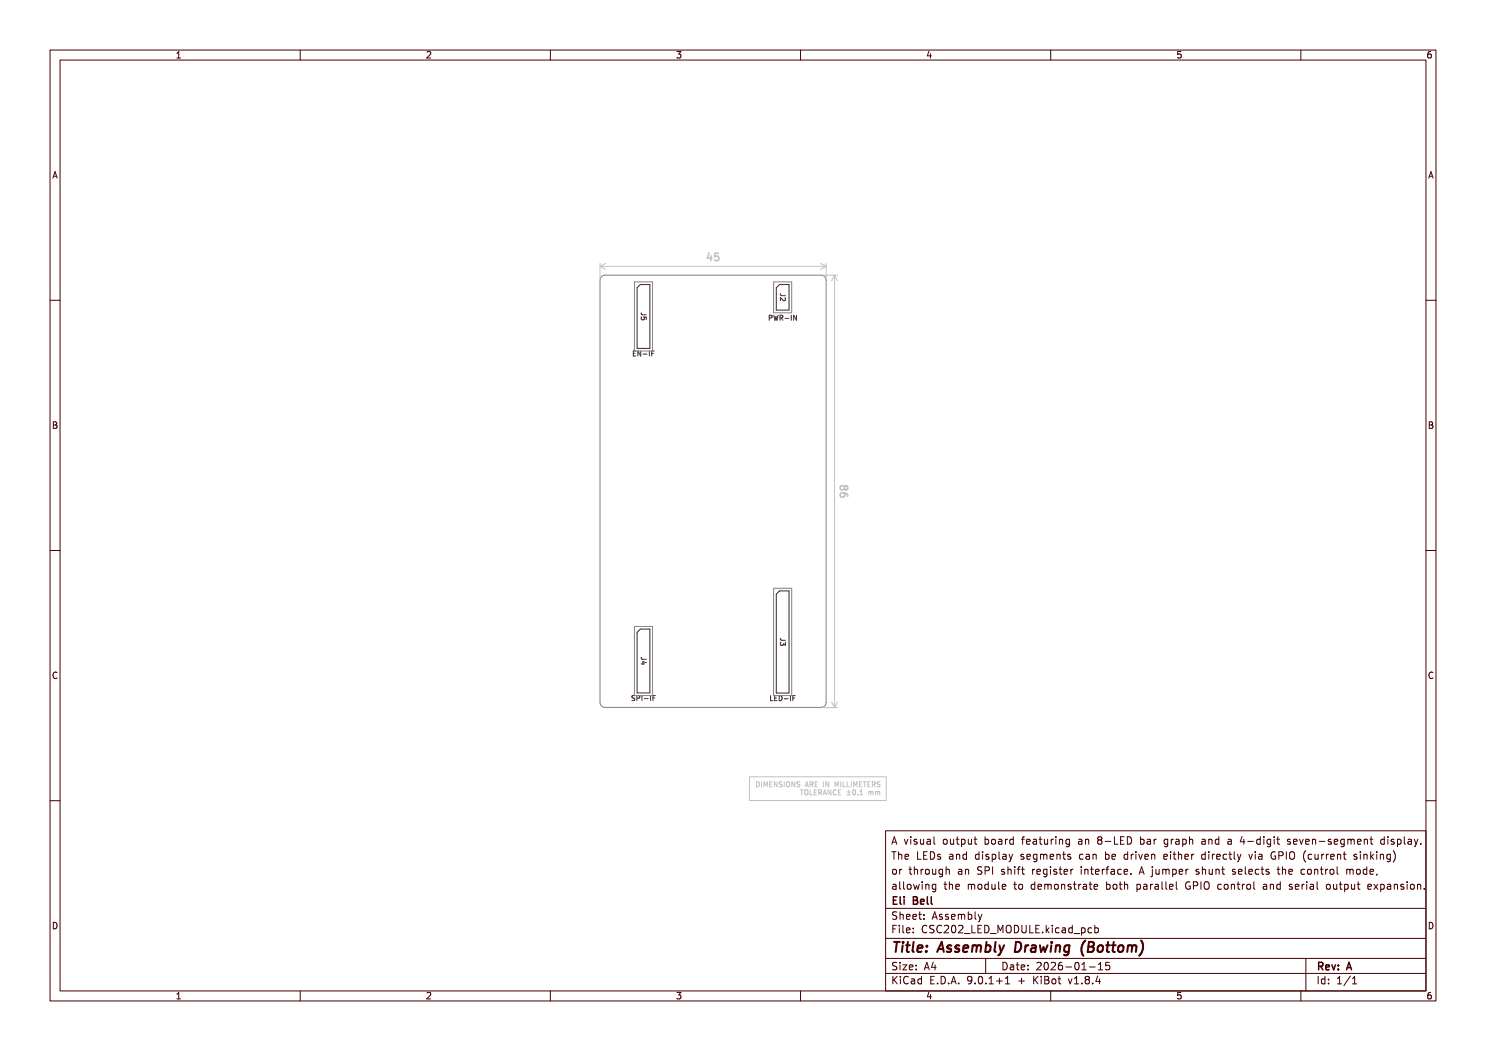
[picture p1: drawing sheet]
<svg xmlns="http://www.w3.org/2000/svg" width="297mm" height="210mm" viewBox="0 0 297 210" stroke-linecap="round" stroke-linejoin="round" font-family="sans-serif">
<path d="M120.2 55.3l.7-.3h43.2a1 1 0 0 1 1 1v84.3a1 1 0 0 1-1 1.1h-43.2a1 1 0 0 1-1-1.1v-84.3z" fill="none" stroke="#818181" stroke-width=".2"/>
<g fill="none" stroke="#2c2c2c" stroke-width=".2">
<path d="M128 56.9h1.9v12.7h-2.6v-12.1zM155.8 56.9h1.9v5.1h-2.5v-4.5zM156 58.7l.1 .3 .9 .1M156.9 59.5l.1 .4-.3 .2-.7-.6v.6M126.6 70.6h.3M127.1 70.1h-.5v1h.5M128.1 70.1v1l-.6-1v1M128.2 62.5l.1 .4h.9M128.2 63.3v.6l.5-.1v-.5l.5 .1v.5M128.5 70.8h.8M129.8 70.1v1M130.3 70.6h.3"/>
<path d="M130.7 70.1h-.4v1M153.7 63.5h.5l.1-.4-.6-.1v1M154.7 63l.2 1 .2-.7 .2 .7 .2-1M155.9 63.5h.5v-.4l-.5-.1v1M156.1 63.5l.4 .5M156.9 63.6h.8M158.1 63v1M159.2 63v1l-.6-1v1M155.8 118.1h1.9v20.4h-2.5v-19.8zM126.9 139l-.6 .1a.42 .42 0 0 0 .5 .5v.3h-.5M127.3 139.5h.5v-.4l-.5-.1v1M128 125.7h1.9v12.8h-2.6v-12.2z"/>
<path d="M128.2 131.4l.1 .3h.9M128.2 132.7h.6M128.3 139v1M128.8 139.6h.7M129.2 132.4l-.7-.2v.6M130 139v1M130.5 139.5h.3M131 139h-.5v1M154 139v1h.5M154.8 139.5h.4M155.3 139h-.5v1h.5M155.7 139a.51 .51 0 0 1 .6 .5 .51 .51 0 0 1-.6 .5z"/>
<path d="M156 127.6l.1 .3h.9M156.1 128.3l-.1 .5 .2 .1h.3l.1-.3 .4 .3v-.6M156.7 139.6h.8M158 139v1M158.5 139.5h.3M158.9 139h-.4v1"/>
</g>
<path d="M126.8 56.3h3.6v13.8h-3.6zM154.6 56.3h3.6v6.2h-3.6zM154.6 117.5h3.6v21.5h-3.6zM126.8 125.2h3.6v13.8h-3.6z" fill="none" stroke="#848484" stroke-width=".2"/>
<g fill="none" stroke="#c2c2c2" stroke-width=".2">
<path d="M119.9 52.6v2.9M119.9 53.2h45.2M119.9 53.2l1.2 .6M121.1 52.6l-1.2 .6M164 52.6l1.1 .6M164.6 55h2.8M165.1 52.6v2.9M165.1 53.2l-1.1 .6M166.8 55v86.4M166.8 55l-.6 1.1M166.8 55l.6 1.1M149.8 155.2h27.3v4.8h-27.3z"/>
<path d="M151.2 156.2a.51 .51 0 0 1 .6 .5 .51 .51 0 0 1-.6 .5zM152.2 156.2v1M152.7 157.2v-1l.3 .7 .4-.7v1M153.8 156.7h.4M154.3 156.2h-.5v1h.5M155.3 156.2v1l-.6-1v1M156.3 156.3h-.5a.42 .42 0 0 0 .5 .5l-.1 .4h-.5M156.8 156.2v1M157.2 156.4l.2-.2 .4 .2 .1 .5-.2 .3h-.3l-.2-.1zM158.9 156.2v1l-.6-1v1M159.9 156.3h-.6a.42 .42 0 0 0 .5 .5v.4h-.5M160 157.8h.5"/>
<path d="M160.2 157.8v1M160.9 158l.2-.2 .3 .2 .1 .5-.2 .3h-.2l-.2-.1zM160.9 157.2l.3-1 .4 1M161 156.9h.5M161.9 156.7h.5v-.4l-.5-.1v1M161.9 157.8v1h.5M162.2 156.7l.3 .5M162.7 158.3h.4M162.9 156.7h.4M163.2 157.8h-.5v1h.5M163.4 156.2h-.5v1h.5M163.6 158.4l.5-.1 .1-.4-.6-.1v1"/>
<path d="M163.9 158.4l.3 .4M164.5 158.8l.3-1 .4 1M164.6 156.2v1M164.6 158.5h.5M164.6 141.4h2.8M165.6 156.2v1l-.5-1v1M166.1 157.8v1l-.6-1v1M166.2 140.3l.6 1.1M166.9 157.2v-1l.3 .7 .4-.7v1M167.1 157.9a.45 .45 0 0 0-.6 .4 .45 .45 0 0 0 .6 .4M167.4 140.3l-.6 1.1M167.6 158.3h.3"/>
<path d="M168 157.8h-.4v1h.4M168 156.2v1M168.5 156.2v1h.5M169.2 158.8h.8M169.2 158.3h.8M169.3 156.2v1h.5M169.6 157.9v.7M170.1 156.2v1M170.5 157.9l.2-.1a.49 .49 0 0 1 .3 .5 .49 .49 0 0 1-.4 .5l-.2-.4zM170.6 157.2v-1l.4 .7 .3-.7v1M171.4 158.7v.1M171.8 156.7h.3"/>
<path d="M171.9 158.8h.5M171.9 158.1l.3-.3v1M172.2 156.2h-.4v1h.4M172.5 156.2h.6M172.8 156.2v1M173.4 156.7h.4M173.6 158.2v.6M173.6 158.3l.3-.1 .2 .1M173.9 156.2h-.5v1h.5M174.1 158.3l.1-.1h.2l.1 .6M174.1 158.3v.5M174.4 156.7h.4l.1-.4-.5-.1v1"/>
<path d="M174.6 156.7l.3 .5M175 158.3l.3-.1 .1 .1M175 158.2v.6M175.4 158.3l.1-.1h.3v.6M175.4 158.3v.5M175.9 156.3h-.5a.42 .42 0 0 0 .4 .5v.4h-.5"/>
</g>
<path d="M141.7 50.5l-.3 1.1h.9M142.1 51.1v1M143.6 50.6h-.7l-.1 .7 .2-.1h.5l.2 .2-.1 .6-.2 .1-.6-.1M168.6 98.5l.3 .3v.3l-.3 .2-.6-.1-.1-.4 .2-.3a1 1 0 0 1 1.3 .4v.3M168.8 97.3l.3-.3 .3 .3v.3l-.3 .3-.3-.3M168.8 97.3l-.3-.3h-.3l-.3 .3v.3l.3 .3h.3l.3-.3M168.8 97.3v.3" fill="none" stroke="#c2c2c2" stroke-width=".3"/>
<g fill="none" stroke="#480000" stroke-width=".2">
<path d="M10 10h277v190h-277zM12 12h273v186h-273zM35.3 11.6h.8M35.3 10.7l.4-.4v1.3M60 10v2M85.3 10.4l.5-.1 .3 .4-.8 .9h.8M110 10v2M135.3 10.3h.8l-.4 .5 .3 .1v.6l-.2 .1-.5-.1M160 10v2M185.7 10.2l-.4 1h.9M186 10.7v.9M210 10v2"/>
<path d="M236 10.3h-.6l-.1 .6 .2-.1 .5 .1 .1 .1-.1 .5-.2 .1-.5-.1M260 10v2M286 10.3l-.4 .1-.2 .2-.1 .7 .3 .3 .4-.1 .1-.5-.1-.1-.4-.1-.3 .2M10.6 35.6l.4-1.3 .4 1.3M10.7 35.2h.6M285.6 35.6l.4-1.3 .4 1.3M285.7 35.2h.6M10 60h2M285 60h2M10.7 84.3h.4l.2 .2-.2 .4 .2 .1 .1 .3-.2 .3h-.5zM10.7 84.9h.4M285.7 84.3h.4l.2 .2-.2 .4 .2 .1 .1 .3-.2 .3h-.5z"/>
<path d="M285.7 84.9h.4M10 110h2M285 110h2M11.4 134.4a.62 .62 0 0 0-.9 .5 .62 .62 0 0 0 .7 .7l.2-.1M286.4 134.4a.62 .62 0 0 0-.9 .5 .62 .62 0 0 0 .7 .7l.2-.1M10 160h2M285 160h2M177 166h108v32h-108zM178.2 170.2h.9M178.2 168.7l.5-1.5 .5 1.5M178.4 168.3h.7M178.5 176.8h.5l.1 .9"/>
<path d="M178.5 173.8l.4-.1 .3 .3v.4l-.3 .3-.4-.1-.1-.2zM178.7 170.2v1.5M179.1 177.1h-.5l-.2 .2 .2 .4 .5-.1M179.6 170.2v1.5M179.6 170.8l.2-.1 .4 .1v.9M179.8 176.2v1.3l.2 .2M179.8 173.7v1M180.2 173.7l-.4 .3M180.6 176.2v1.3l.2 .2M180.7 167.7l.4 1 .4-1M180.9 171.2l.7-.1-.1-.3-.4-.1-.2 .2 .1 .7h.5M181.5 176.8l.3-.1 .3 .3v.4l-.3 .3-.3-.1-.2-.2z"/>
<path d="M181.7 173.7h.5M181.9 173.2v1.3l.3 .2M182 167.2v.1M182 167.7v1M182.6 176.7l.3 1 .3-.7 .3 .7 .2-1M182.7 173.8l.3-.1 .3 .1 .1 .9M182.7 173.2v1.5M183.2 167.8l-.3-.1-.2 .2v.2l.5 .2v.3h-.5M183.4 170.2v1.5h.7M184 167.7v.9l.4 .1 .2-.1M184.1 173.7v1M184.3 176.2v.1"/>
<path d="M184.3 176.7v1M184.5 173.7l-.4 .3M184.6 170.9h.5M184.6 167.7v1M185 176.8l.2-.1 .4 .1 .1 .9M185 176.7v1M185.1 173.8l.4-.1 .2 .3v.4l-.2 .3-.4-.1-.1-.2zM185.3 167.8h.6l.1 .9M185.3 170.2h-.7v1.5h.7M186 170.2a.76 .76 0 0 1 .8 .7 .76 .76 0 0 1-.8 .8zM186 168.1h-.5l-.3 .2 .3 .4 .5-.1M186.4 173.7l.1 .9 .3 .1 .2-.1"/>
<path d="M186.7 167.2v1.3l.2 .2M187 176.7v1.2l-.3 .3-.3-.1M187 176.8l-.4-.1-.3 .3 .2 .6h.5M187 173.7v1M188 170.8l-.4-.1-.2 .2 .1 .2 .5 .2v.3h-.6M188.4 173.7v1.2l-.3 .3-.4-.1M188.4 173.8l-.4-.1-.3 .3 .1 .6h.6M188.6 167.8l.2-.1 .4 .1 .1 .6-.1 .2-.4 .1-.2-.1zM188.7 176.7h.5M188.9 176.2v1.3l.3 .2M189.1 173.8l.2-.1 .4 .1v.9M189.1 173.2v1.5"/>
<path d="M189.7 176.8l.3-.1 .3 .1 .1 .9M189.7 176.2v1.5M189.8 170.8h.6l.1 .9M190 167.7v.9l.4 .1 .2-.1M190.5 171.1h-.5l-.3 .2 .3 .4 .5-.1M190.6 167.7v1M191 177.2l.7-.1v-.3l-.5-.1-.2 .2 .1 .7h.6M191.1 167.7h.6M191.2 170.8l.2-.1 .3 .1 .1 .9M191.2 170.7v1M191.3 167.2v1.3l.4 .2M191.6 173.8h.6v.9"/>
<path d="M192.2 167.7v1.5M192.2 167.8l.4-.1 .3 .3-.2 .6h-.5M192.2 174.1h-.5l-.2 .2 .2 .4 .5-.1M193 173.8l.2-.1 .3 .1 .1 .9M193 173.7v1M193.2 170.8l-.5-.1-.2 .3 .1 .6h.6M193.2 170.2v1.5M193.5 167.7l.1 .9 .4 .1 .2-.1M193.5 176.7v1M193.5 176.8l.5-.1 .2 .2M194.2 176.9l.2-.2 .3 .1 .1 .9M194.2 167.7v1"/>
<path d="M194.2 176.9v.8M194.7 167.7h.5M194.9 167.2v1.3l.3 .2M195.6 176.8l.4-.1 .2 .3v.4l-.2 .3-.4-.1-.1-.2zM195.7 170.8l-.5-.1-.2 .3 .1 .6h.6M195.7 170.2v1.5M196.2 173.3l-.5-.1-.2 .1v.5l.6 .3 .1 .3-.2 .3-.6-.1M196.4 170.2v.1M196.4 170.7v1M196.9 174l.7-.1 .1-.2v-.4l-.2-.1h-.6v1.5M196.9 167.2v1.5M196.9 167.8l.4-.1 .3 .3-.1 .6h-.6"/>
<path d="M197.5 176.8l-.4-.1-.3 .3 .2 .6h.5M197.5 176.2v1.5M197.6 170.8l-.4-.1-.2 .2 .1 .2 .5 .2v.3h-.6M198.2 167.8l.3-.1 .4 .1 .1 .6-.2 .2-.3 .1-.3-.1zM198.2 176.7l.1 .9 .4 .1 .2-.1M198.3 170.8l.4-.1 .3 .3-.1 .6h-.6M198.3 170.7v1.5M198.4 173.2v1.5M198.9 176.7v1M199.6 176.2v1.3l.2 .2M199.6 167.8h.6v.9M199.7 170.2v1.3l.2 .2"/>
<path d="M200.2 168.1h-.5l-.2 .2 .2 .4 .5-.1M200.3 177.2l.7-.1v-.3l-.5-.1-.2 .2 .1 .7h.6M200.5 170.8h.5l.1 .9M200.7 173.8l-.3-.1-.2 .2v.2l.5 .2v.3h-.5M201 167.7v1M201.1 171.1h-.5l-.2 .2 .2 .4 .5-.1M201.4 167.7l-.4 .3M201.5 173.8l.2-.1 .3 .1 .1 .9M201.5 173.2v1.5M201.7 170.7l.3 1M202 171.7l-.3 .5M202.4 170.7l-.4 1"/>
<path d="M202.5 167.8l-.4-.1-.3 .3 .2 .6h.5M202.5 167.2v1.5M202.6 176.7h.6M202.8 173.2v.1M202.8 176.2v1.3l.4 .2M202.8 173.7v1M203.3 173.7h.6M203.7 176.8l.4-.1 .3 .3v.4l-.3 .3-.4-.1-.1-.2zM203.9 173.2l-.4 .2v1.3M204.2 173.7h.5M204.2 167.7h.5M204.4 173.2v1.3l.3 .2"/>
<path d="M204.6 170.8l-.4-.1-.2 .2 .1 .2 .5 .2v.3h-.6M204.7 167.2l-.3 .2v1.3M205.2 168.2l.7-.1-.1-.3-.4-.1-.2 .2v.7h.6M205.2 171.2l.8-.1-.1-.3-.4-.1-.3 .2 .1 .7h.6M206.4 173.7v1M206.5 167.8h.6l.1 .9M206.8 176.8l-.4-.1-.3 .3 .1 .6h.6M206.8 173.7l-.4 .3M206.8 176.2v1.5M207.2 168.1h-.5l-.2 .2 .2 .4 .5-.1M207.2 170.7v1.2l-.2 .3-.4-.1M207.2 174.2l.8-.1-.1-.3-.4-.1-.3 .2 .1 .7h.6"/>
<path d="M207.2 170.8l-.4-.1-.3 .3 .2 .6h.5M207.5 177.2l.7-.1-.1-.3-.4-.1-.2 .2v.7h.6M207.7 167.7h.5M207.9 167.2v1.3l.3 .2M208 170.7v1M208 170.8l.4-.1 .2 .2M208.6 170.9l.2-.2 .4 .1v.9M208.6 170.9v.8M208.7 167.7l.1 .9 .4 .1 .2-.1M208.8 176.7v1M208.8 176.8l.4-.1 .3 .2M209.2 173.8l-.4-.1-.3 .3 .2 .6h.5"/>
<path d="M209.2 173.7v1.2l-.2 .3-.4-.1M209.4 167.7v1M209.5 176.9l.2-.2 .3 .1 .1 .9M209.5 176.9v.8M209.9 171.2l.7-.1-.1-.3-.4-.1-.2 .2 .1 .7h.5M210 173.2v.1M210 173.7v1M210.1 167.7v1M210.5 167.7l-.4 .3M210.9 176.8l.3-.1 .3 .3v.4l-.3 .3-.3-.1-.2-.2zM211 167.2v.1M211 167.7v1"/>
<path d="M211.2 173.8l-.4-.1-.2 .2 .1 .2 .5 .2v.3h-.6M211.2 170.7v1M211.2 170.8l.3-.1 .3 .1 .1 .9M211.7 173.7h.5M211.7 167.8l.3-.1 .3 .1 .1 .9M211.7 167.7v1M211.9 173.2v1.3l.3 .2M212.2 176.8l.2-.1 .3 .1 .1 .9M212.2 176.7v1M212.4 170.7h.6M212.6 170.2v1.3l.4 .2M212.7 174.2l.7-.1-.1-.3-.4-.1-.2 .2v.7h.6"/>
<path d="M213.7 167.8l-.4-.1-.3 .3 .2 .6h.5M213.7 167.7v1.2l-.2 .3-.4-.1M214 170.8l-.4-.1-.2 .2 .1 .2 .5 .2v.3h-.6M214 176.8l-.3-.1-.2 .2v.2l.5 .2v.3h-.5M214 173.7v1M214.5 173.7l-.5 .3M214.5 176.7h.6M214.7 176.2v1.3l.4 .2M215.6 167.8h.6v.9M215.6 176.7v1M216 176.7l-.4 .3M216.1 173.2v.1"/>
<path d="M216.1 173.7v1M216.2 168.1h-.5l-.2 .2 .2 .4 .5-.1M216.5 170.8l-.5-.1-.3 .3 .2 .6h.6M216.5 176.8h.6l.1 .9M216.8 173.8l.2-.1 .4 .1 .1 .9M216.8 173.7v1M217 167.8l.2-.1 .3 .1 .1 .9M217 167.7v1M217.1 170.8h.6v.9M217.2 177.1h-.5l-.2 .2 .2 .4 .5-.1M217.7 176.7h.5M217.7 171.1h-.5l-.2 .2 .2 .4 .5-.1"/>
<path d="M217.9 176.2v1.3l.3 .2M218 173.7h.5M218.2 173.2v1.3l.3 .2M218.5 170.8l.2-.1 .3 .1 .1 .9M218.5 170.7v1M218.7 177.2l.7-.1-.1-.3-.4-.1-.2 .2v.7h.6M219 174.2l.7-.1-.1-.3-.4-.1-.2 .2v.7h.6M219.7 167.8l-.3-.2 .3-.4h.3l.2 .3-.2 .3M219.7 167.8l-.3 .3v.3l.3 .3h.3l.2-.3v-.3l-.2-.3M219.7 167.8h.3M220.3 173.7v1M220.7 173.7l-.4 .3"/>
<path d="M220.9 168.1h1.1M221 170.8l.4-.1 .3 .3-.2 .6h-.5M221 170.2v1.5M221 173.7h.6M221.2 176.8l.4-.1 .3 .3-.2 .6h-.5M221.2 176.2v1.5M221.6 173.2l-.4 .2v1.3M222.1 173.8h.6v.9M222.2 171.2l.8-.1-.1-.3-.4-.1-.3 .2 .1 .7h.6M222.6 176.8l.4-.1 .2 .3v.4l-.2 .3-.4-.1-.1-.2zM222.7 174.1h-.5l-.2 .2 .2 .4 .5-.1M222.7 167.2v1.5h.8"/>
<path d="M223.7 176.7h.5M223.9 176.2v1.3l.3 .2M224 167.9h.5M224.1 173.8l-.4-.1-.3 .3 .1 .6h.6M224.7 174.2l.7-.1-.1-.3-.4-.1-.2 .2v.7h.6M224.7 167.2h-.7v1.5h.7M224.7 176.8l.3-.1 .3 .1 .1 .9M224.7 176.2v1.5M225.3 167.2a.76 .76 0 0 1 .9 .7 .76 .76 0 0 1-.9 .8zM225.4 170.2v1.5M225.4 170.8l-.4-.1-.3 .3 .1 .6h.6M226 174.6v.1"/>
<path d="M226.1 170.7v1M226.5 170.7l-.4 .3M227 170.2v.1M227 170.7v1M227.2 176.8l.5-.1 .3 .3-.2 .6h-.6M227.2 176.7v1.5M227.6 170.7l.4 1 .3-1M227.7 174.7l.5-1.5 .5 1.5M227.8 174.3h.7M228 167.2v1.5M228 167.8l.4-.1 .3 .3-.2 .6h-.5M228.6 176.8h.6v.9"/>
<path d="M228.8 171.2l.7-.1v-.3l-.5-.1-.2 .2 .1 .7h.6M229.2 177.1h-.5l-.2 .2 .2 .4 .5-.1M229.3 167.8h.6l.1 .9M230 168.1h-.5l-.3 .2 .3 .4 .5-.1M230 176.7v1M230.2 170.8l.2-.1 .3 .1 .1 .9M230.2 170.7v1M230.3 173.7v1.3l-.3 .2M230.3 173.2v.1M230.4 176.7l-.4 .3M230.7 167.7v1M230.9 176.8h.6v.9"/>
<path d="M231 173.7l.1 .9 .4 .1 .2-.1M231.1 167.7l-.4 .3M231.5 177.1h-.5l-.2 .2 .2 .4 .5-.1M231.7 173.7v1M232.2 176.2v1.3l.3 .2M232.4 173.8l.4-.1 .2 .2M232.4 173.7v1M232.6 171.2l.7-.1-.1-.3-.4-.1-.2 .2 .1 .7h.5M233 176.2v1.3l.2 .2M233 173.9v.8M233 173.9l.2-.2 .4 .1 .1 .9M233.4 167.8l-.4-.1-.3 .3 .1 .6h.6"/>
<path d="M233.4 167.7v1.2l-.3 .3-.4-.1M233.7 177.2l.8-.1-.1-.3-.4-.1-.3 .2 .1 .7h.6M234 170.2v.1M234 170.7v1M234.1 167.7v1M234.4 173.8l.4-.1 .3 .3-.1 .6h-.6M234.4 173.7v1.5M234.5 170.7h.5M234.5 167.7l-.4 .3M234.7 170.2v1.3l.3 .2M235 167.8h.6l.1 .9M235.1 176.2v1.3l.2 .2"/>
<path d="M235.5 170.8l.2-.1 .4 .1 .1 .9M235.5 170.2v1.5M235.7 174.2l.7-.1-.1-.3-.4-.1-.2 .2v.7h.6M235.7 168.1h-.5l-.2 .2 .2 .4 .5-.1M236.4 167.7v1.5M236.4 167.8l.4-.1 .3 .3-.1 .6h-.6M236.8 171.2l.7-.1v-.3l-.5-.1-.2 .2 .1 .7h.6M237 173.7v1M237.5 173.7l-.5 .3M237.7 167.8l.3-.1 .3 .1 .1 .9M237.7 167.2v1.5M237.8 176.3a.7 .7 0 0 0-.9 .6 .7 .7 0 0 0 .9 .7l.1-.5h-.3"/>
<path d="M238.2 170.7v1M238.5 177l.7-.1 .2-.2-.1-.4-.2-.1h-.6v1.5M238.6 170.7l-.4 .3M239.6 173.8l-.4-.1-.2 .2 .1 .2 .5 .2v.3h-.6M240 176.2v1.5M240.2 167.8h.6l.1 .9M240.3 173.8l.2-.1 .4 .1 .1 .9M240.3 173.2v1.5M240.9 176.3a.5 .5 0 0 1 .5-.1 .5 .5 0 0 1 .3 .5v.5a.5 .5 0 0 1-.5 .5 .5 .5 0 0 1-.5-.5v-.5zM240.9 170.8l-.4-.1-.3 .3 .1 .6h.6M240.9 170.2v1.5M240.9 168.1h-.5l-.2 .2 .2 .4 .5-.1"/>
<path d="M241.6 167.7v1M241.6 170.2v.1M241.6 170.7v1M241.6 167.8l.2-.1 .4 .1v.9M241.7 173.7v.9l.4 .1 .2-.1M242.3 170.7v1M242.3 173.7v1M242.7 170.7l-.4 .3M243 173.8l.2-.1 .4 .1 .1 .9M243 173.7v1M243.2 171.2l.7-.1-.1-.3-.4-.1-.2 .2v.7h.6M243.6 167.8l-.4-.1-.3 .3 .1 .6h.6"/>
<path d="M243.6 167.2v1.5M244.1 176.8l-.4-.1-.3 .3 .1 .6h.6M244.2 173.7h.5M244.4 173.2v1.3l.3 .2M244.8 176.8l.4-.1 .3 .3v.4l-.3 .3-.4-.1-.1-.2zM245.2 170.8l-.5-.1-.2 .3 .1 .6h.6M245.5 167.8h.5l.1 .9M245.6 170.7h.6M245.8 170.2v1.3l.4 .2M246.1 168.1h-.5l-.2 .2 .2 .4 .5-.1M246.1 176.8l.2-.1 .4 .1v.9M246.1 176.7v1"/>
<path d="M246.7 170.2v1.3l.2 .2M246.9 173.8l-.4-.1-.2 .2 .1 .2 .5 .2v.3h-.6M247.2 176.7h.6M247.3 170.7l.4 1M247.5 176.2v1.3l.3 .2M247.5 174.2l.7-.1v-.3l-.5-.1-.2 .2 .1 .7h.6M247.7 171.7l-.4 .5M248 170.7l-.3 1M248.2 167.1l-.3 1.1h.9M248.3 176.7v1M248.6 167.7v1M248.7 176.7l-.4 .3"/>
<path d="M248.9 173.2v1.3l.2 .2M249.3 176.8l.4-.1 .3 .3v.4l-.3 .3-.4-.1-.1-.2zM249.4 168.1h1.1M249.6 174.2l.7-.1-.1-.3-.4-.1-.2 .2 .1 .7h.5M249.6 170.7l.4 1 .3-1M250.6 176.2v1.3l.2 .2M250.9 170.2v.1M250.9 170.7v1M251.6 173.8l-.4-.1-.3 .3 .1 .6h.6M251.6 170.8h.6v.9M251.9 167.8l-.4-.1-.3 .3 .1 .6h.6M251.9 167.2v1.5"/>
<path d="M252 173.7h.6M252.2 173.2v1.3l.4 .2M252.2 171.1h-.5l-.2 .2 .2 .4 .5-.1M252.5 176.8h.6l.1 .9M252.6 167.2v.1M252.6 167.7v1M253.2 177.1h-.5l-.2 .2 .2 .4 .5-.1M253.6 173.8l-.4-.1-.2 .2 .1 .2 .5 .2v.3h-.6M253.9 176.8l.2-.1 .4 .1v.9M253.9 176.7v1M254 167.7v1.2l-.3 .3-.4-.1M254 167.8l-.5-.1-.3 .3 .2 .6h.6"/>
<path d="M254.7 167.2v.1M254.7 167.7v1M254.9 170.3a.7 .7 0 0 0-.9 .6 .7 .7 0 0 0 .9 .7l.1-.5h-.3M255.2 167.7h.5M255.2 173.7h.6M255.4 167.2v1.3l.3 .2M255.5 173.2v1.3l.3 .2M255.6 171l.7-.1 .2-.2-.1-.4-.2-.1h-.6v1.5M255.9 176.8l-.4-.1-.3 .3 .1 .6h.6M255.9 176.2v1.5M256.3 173.8l.2-.1 .4 .1 .1 .9M256.3 173.2v1.5"/>
<path d="M257.1 170.2v1.5M257.6 174.2l.7-.1-.1-.3-.4-.1-.2 .2 .1 .7h.5M257.9 167.8l-.4-.1-.2 .2 .1 .2 .5 .2v.3h-.6M258 170.3a.5 .5 0 0 1 .5-.1 .5 .5 0 0 1 .2 .5v.5a.5 .5 0 0 1-.5 .5 .5 .5 0 0 1-.5-.5v-.5zM258.2 176.8l-.3-.1-.2 .2v.2l.5 .2v.3h-.5M258.5 168.2l.7-.1v-.3l-.5-.1-.2 .2 .1 .7h.6M258.9 177.2l.7-.1-.1-.3-.4-.1-.2 .2 .1 .7h.5M259.7 167.7l.4 1 .4-1M260.2 176.7v1M260.7 176.7l-.5 .3M260.7 173.8l-.4-.1-.3 .3 .2 .6h.5M261 168.2l.7-.1-.1-.3-.4-.1-.2 .2v.7h.6"/>
<path d="M261 170a1.72 1.72 0 0 0 0 2.3M261.2 176.2v.1M261.2 176.7v1M261.5 173.8l.3-.1 .3 .3v.4l-.3 .3-.3-.1-.2-.2zM261.9 176.8h.6v.9M262.2 170.8l-.5-.1-.2 .3 .1 .6h.6M262.3 167.8l.2-.1 .4 .1 .1 .9M262.3 167.7v1M262.5 177.1h-.5l-.2 .2 .2 .4 .5-.1M262.7 173.8l.3-.1 .3 .1 .1 .9M262.7 173.7v1M262.8 170.7l.1 .9 .3 .1 .3-.1"/>
<path d="M263.2 176.2v1.3l.3 .2M263.5 170.7v1M263.7 168.1h1.1M263.9 173.7h.6M264.1 173.2v1.3l.4 .2M264.2 170.7v1M264.6 170.7l-.4 .3M265 173.7v1M265.1 170.7v1M265.2 176.8l.4-.1 .3 .3v.4l-.3 .3-.4-.1-.1-.2zM265.4 173.7l-.4 .3M265.5 170.7l-.4 .3"/>
<path d="M266 173.8l.3-.1 .3 .3v.4l-.3 .3-.3-.1-.2-.2zM266 171.2l.7-.1-.1-.3-.4-.1-.2 .2v.7h.6M266 167.8l-.3-.1-.2 .2v.2l.5 .2v.3h-.5M266.5 176.7l.1 .9 .4 .1 .2-.1M266.7 168.2l.7-.1-.1-.3-.4-.1-.2 .2v.7h.6M267.2 176.7v1M267.2 173.2v1.3l.3 .2M267.3 170.8l.2-.1 .4 .1 .1 .9M267.3 170.7v1M267.7 176.7h.5M267.9 176.2v1.3l.3 .2M268.5 170.7h.5"/>
<path d="M268.7 170.2v1.3l.3 .2M268.7 167.8l-.5-.1-.2 .3 .1 .6h.6M268.7 167.7v1.2l-.3 .3-.4-.1M268.7 176.8l.5-.1 .3 .3-.2 .6h-.6M268.7 176.7v1.5M269.2 173.8l.4-.1 .2 .2M269.2 173.7v1M269.4 167.8l.4-.1 .2 .2M269.4 167.7v1M269.8 173.9l.2-.2 .4 .1 .1 .9M269.8 173.9v.8M270 167.9l.2-.2 .4 .1 .1 .9"/>
<path d="M270 167.9v.8M270.1 176.7l.1 .9 .3 .1 .2-.1M270.7 176.7v1M271.2 170.8l-.4-.1-.2 .2 .1 .2 .5 .2v.3h-.6M271.2 176.7h.6M271.2 173.8l.4-.1 .3 .3v.4l-.3 .3-.4-.1-.1-.2zM271.3 168.2l.7-.1v-.3l-.5-.1-.2 .2 .1 .7h.6M271.5 176.2v1.3l.3 .2M271.9 170.2v.1M271.9 170.7v1M272.6 170.8l.2-.1 .4 .1v.9M272.6 170.7v1"/>
<path d="M272.7 167.8l.2-.1 .3 .1 .1 .9M272.7 167.7v1M273.2 173.8l-.5-.1-.2 .3 .1 .6h.6M273.2 173.2v1.5M273.4 177.2l.7-.1-.1-.3-.4-.1-.2 .2 .1 .7h.5M273.8 174.2l.7-.1v-.3l-.5-.1-.2 .2 .1 .7h.6M273.8 167.7h.6M274 170.2v1.5M274 167.2v1.3l.4 .2M274.1 171.1l.4 .6M274.5 170.7l-.5 .6M274.6 176.7l.8 1"/>
<path d="M275.2 170.2v.1M275.2 170.7v1M275.2 174.6l-.1 .3M275.4 176.7l-.8 1M275.9 170.8l.2-.1 .4 .1v.9M275.9 170.7v1M276 176.8l.4-.1 .3 .3-.2 .6h-.5M276 176.7v1.5M276.7 167.8l-.5-.1-.2 .3 .1 .6h.6M276.7 167.2v1.5M277.3 176.8h.6l.1 .9M277.4 167.2v.1"/>
<path d="M277.4 167.7v1M277.9 170.8l-.4-.1-.3 .3 .1 .6h.6M277.9 170.7v1.2l-.3 .3-.4-.1M278 177.1h-.5l-.3 .2 .3 .4 .5-.1M278.5 170a1.72 1.72 0 0 1 0 2.3M278.6 167.8l-.4-.1-.2 .2 .1 .2 .5 .2v.3h-.6M278.7 176.8l.2-.1 .3 .1 .1 .9M278.7 176.7v1M279.3 167.7v1.5M279.3 167.8l.4-.1 .3 .3-.1 .6h-.6M280.5 176.8l-.3-.1-.2 .2v.2l.5 .2v.3h-.5M280.7 167.2v1.3l.2 .2"/>
<path d="M281.2 176.2v.1M281.2 176.7v1M281.5 167.8h.5l.1 .9M282 176.8l.4-.1 .3 .3v.4l-.3 .3-.4-.1-.1-.2zM282.1 168.1h-.5l-.2 .2 .2 .4 .5-.1M282.7 167.7l.3 1M283 168.7l-.3 .5M283.3 176.8l.2-.1 .4 .1 .1 .9M283.3 176.7v1M283.4 167.7l-.4 1M284 168.6v.1M284.7 177.6v.1"/>
<path d="M10.7 184.3a.66 .66 0 0 1 .7 .6 .66 .66 0 0 1-.7 .7zM35.3 198.7l.4-.4v1.3M35.3 199.6h.8M60 198v2M85.3 198.4l.5-.1 .3 .4-.8 .9h.8M110 198v2M135.3 198.3h.8l-.4 .5 .3 .1v.6l-.2 .1-.5-.1M160 198v2M177 194.5h108M177 191.5h108M177 187.5h108M177 181.5h108"/>
<path d="M178.5 195.1v1.5M178.5 185.6h.5M178.7 195.7l.6 .9M179.2 184.9h-.7v1.5M179.2 192.4l-.5-.1-.2 .1v.5l.6 .3 .1 .3-.2 .3-.6-.1M179.2 182.3l-.5-.1-.2 .1v.5l.6 .3 .1 .3-.2 .3-.6-.1M179.3 195.1l-.8 .9M179.7 184.9v.1M179.7 185.4v1M179.9 182.2v1.5M179.9 192.3v.1M179.9 192.8v1"/>
<path d="M179.9 182.8l.2-.1 .4 .1v.9M180 195.1v.1M180 195.6v1M180.5 192.8h.7l-.7 1h.7M180.5 184.9v1.3l.2 .2M181.2 185.9l.7-.2-.1-.2-.4-.1-.2 .2v.7h.6M181.2 183.2l.7-.1-.1-.3-.4-.1-.2 .2v.7h.6M181.5 195.2a.71 .71 0 0 0-1 .5 .71 .71 0 0 0 .7 .9l.3-.1M181.7 193.3l.8-.1-.1-.3-.4-.1-.3 .2 .1 .7h.6M182.2 195.7h.5l.1 .9M182.5 183.2l.7-.1-.1-.3-.4-.1-.2 .2v.7h.6M182.5 186.3v.1"/>
<path d="M182.5 185.5v.1M182.8 196h-.5l-.2 .2 .2 .4 .5-.1M183.1 193.7v.1M183.1 192.9v.1M183.6 182.7h.6M183.8 182.2v1.3l.4 .2M184.2 195.7l-.5-.1-.2 .3 .1 .6h.6M184.2 195.1v1.5M184.7 183.6v.1M184.7 182.8v.1M184.7 193.8l.5-1.5 .5 1.5M184.9 193.4h.7"/>
<path d="M185.2 185a.71 .71 0 0 0-.9 .5 .71 .71 0 0 0 .7 .9l.2-.1M185.7 198.2l-.4 1h.9M186 198.7v.9M186 195.8h.5M186.3 183.7l.5-1.5 .5 1.5M186.5 183.3h.7M186.5 192.2l-.3 1.1h.9M186.7 185l-.6-.1-.3 .3 .2 .3 .6 .3v.5l-.2 .1-.6-.1M186.7 195.1h-.7v1.5h.7M186.9 192.8v1M187.4 196.5v.1M188.1 195.1a.76 .76 0 0 1 .9 .7 .76 .76 0 0 1-.9 .8z"/>
<path d="M188.2 185a.71 .71 0 0 0-1 .5 .71 .71 0 0 0 .7 .9l.3-.1M188.3 182.8l-.3-.1-.3 .2 .1 .2 .5 .2v.3h-.6M188.7 185l.6-.1 .3 .4-.9 1.1h.9M189.5 182.8l-.3-.1-.2 .2v.2l.5 .2v.3h-.5M189.6 196.5v.1M190.1 196.6l.5-1.5 .5 1.5M190.2 183.2l.7-.1-.1-.3-.4-.1-.2 .2v.7h.6M190.2 196.2h.8M190.3 185l.2-.1a.8 .8 0 0 1 .5 .7 .8 .8 0 0 1-.5 .8l-.2-.1-.1-.5zM191.5 182.8l.5-.1 .2 .2M191.5 182.7v1M191.6 196.5v.1"/>
<path d="M191.6 185l.6-.1 .3 .4-1 1.1h1M192.2 182.9l.2-.2 .3 .1 .1 .9M192.2 182.9v.8M192.7 186.5h1.2M193.5 182.8l.5-.1 .2 .3-.1 .6h-.6M193.5 182.2v1.5M194.2 195.7l-.2 .3h-.3l-.3-.3 .1-.5 .5-.1 .2 .1a.99 .99 0 0 1-.4 1.4h-.3M194.2 184.9v1.5h.8M194.9 196.5v.1M194.9 182.2v1.3l.2 .2M195.5 185.6h.5M195.5 182.7l.4 1"/>
<path d="M195.7 195.2l.2-.1a.8 .8 0 0 1 .5 .7 .8 .8 0 0 1-.5 .8l-.2-.1-.2-.5zM195.9 183.7l-.4 .5M196.2 184.9h-.7v1.5h.7M196.2 182.7l-.3 1M196.8 184.9a.76 .76 0 0 1 .9 .7 .76 .76 0 0 1-.9 .8zM197 191.5v3M197 196.5v.1M197.7 196.6h.8M197.7 195.5l.4-.4v1.5M198 186.5h1.1M199.2 196h1.1M199.5 186.4v-1.5l.5 1.1 .5-1.1v1.5"/>
<path d="M199.7 195.4v1.2M200.5 192.3a.76 .76 0 0 1 .8 .7 .76 .76 0 0 1-.8 .8zM201 196.6h.8M201 195.5l.4-.4v1.5M201.3 185a.5 .5 0 0 1 .5-.1 .5 .5 0 0 1 .3 .5v.5a.5 .5 0 0 1-.5 .5 .5 .5 0 0 1-.5-.5v-.5zM202 192.9h.5l.1 .9M202.6 193.2h-.5l-.2 .2 .2 .4 .5-.1M202.7 184.9a.76 .76 0 0 1 .9 .7 .76 .76 0 0 1-.9 .8zM203.1 192.8h.6M203.3 192.3v1.3l.4 .2M203.6 196h1.1M204.1 193.3l.7-.1-.1-.3-.4-.1-.2 .2 .1 .7h.5"/>
<path d="M204.2 195.4v1.2M204.2 184.9v1.2l.3 .3h.3l.3-.3v-1.2M205.5 193.7v.1M205.5 192.9v.1M205.8 184.9v1.5h.7M206.6 195.1v1.5M206.8 195.7l.7 .9M207 185.6h.5M207.2 192.4l.6-.1 .3 .4-.9 1.1h.9M207.5 195.1l-.9 .9M207.7 184.9h-.7v1.5h.7M208.1 195.1v.1"/>
<path d="M208.1 195.6v1M208.4 186.3v.1M208.8 195.1l.7 .1 .1 .3-.3 .3a.4 .4 0 0 1 .4 .4 .4 .4 0 0 1-.3 .4h-.6zM208.8 195.8h.5M208.9 192.4l.1-.1a.8 .8 0 0 1 .5 .7 .8 .8 0 0 1-.5 .8 1 1 0 0 1-.1-1.4zM209.1 184.9v1.5M209.2 185.8l.5 .6M209.7 185.4l-.6 .6M210 198v2M210.1 192.4l.6-.1 .3 .4-1 1.1h1M210.3 184.9v.1M210.3 185.4v1"/>
<path d="M210.4 195.7l.3-.1 .3 .3v.4l-.3 .3-.3-.1-.2-.2zM211.5 195.6h.5M211.7 185.5l-.5-.1-.2 .3 .1 .6h.6M211.7 195.1v1.3l.3 .2M212.2 192.3l-.4 .1a1.01 1.01 0 0 0 0 1.4l.5-.1 .1-.5-.3-.3h-.3l-.3 .3M212.3 185.5h.6l.1 .9M213 185.7l-.5 .1-.3 .2 .3 .4 .5-.1M213 193.2h1.2M213.5 195.6l.4 1 .3-1M214.3 185.5l-.4-.1-.3 .3 .1 .6h.6M214.3 184.9v1.5M214.7 186.5h1.1"/>
<path d="M214.7 196.6h.9M214.7 195.5l.5-.4v1.5M215 192.4l.2-.1a.8 .8 0 0 1 .5 .7 .8 .8 0 0 1-.5 .8l-.2-.1-.2-.5zM216.2 185.5l.4-.1 .3 .3-.2 .6h-.5M216.2 185.4v1.5M216.2 193.8h.9M216.2 192.7l.5-.4v1.5M216.2 196.5v.1M217.2 195.7l-.3 .3v.3l.3 .3h.3l.2-.3v-.3l-.2-.3M217.2 195.7l-.3-.3 .3-.3h.3l.2 .3-.2 .3M217.2 195.7h.3M217.7 193.2h1.2"/>
<path d="M218.2 185.5l-.5-.1-.2 .3 .1 .6h.6M218.4 196.5v.1M218.8 185.5l.4-.1 .3 .3-.1 .6h-.6M218.8 184.9v1.5M219.4 195l-.4 1.1h1M219.5 193.8h.9M219.5 192.7l.5-.4v1.5M219.7 195.6v1M221.7 192.3h-.7v.7l.2-.1h.5l.1 .3-.1 .5-.2 .1-.5-.1M236 198.3h-.6l-.1 .6 .2-.1 .5 .1 .1 .1-.1 .5-.2 .1-.5-.1M260 198v2M261 191.5v6.5"/>
<path d="M263.5 195.1v1.5M264.8 195.7l-.4-.1-.3 .3 .1 .6h.6M264.8 195.1v1.5M265.5 196.5v.1M265.5 195.7v.1M267.3 196.6h.9M267.3 195.5l.4-.4v1.5M269.9 195l-1.3 2M270.3 196.6h.9M270.3 195.5l.4-.4v1.5M285.7 184.3a.66 .66 0 0 1 .7 .6 .66 .66 0 0 1-.7 .7zM286 198.3l-.4 .1-.2 .2-.1 .8 .3 .2 .4-.1 .1-.5-.1-.1-.4-.1-.3 .2"/>
</g>
<g fill="none" stroke="#480000" stroke-width=".3">
<path d="M178.6 179.9h.5M179.3 179.2h-.7v1.5h.7M179.9 179.2v1.3l.2 .2M180.7 179.2v.1M180.7 179.7v1M182.6 179.9h.5M182.6 179.2l.7 .1v.3l-.2 .3a.4 .4 0 0 1 .3 .4 .4 .4 0 0 1-.3 .4h-.5zM185.3 179.2v1.3l.3 .2M186.1 179.2v1.3l.2 .2M184 180.2l.7-.2-.1-.2-.4-.1-.2 .2 .1 .7h.5M263.6 193.1l.7-.1 .1-.2-.1-.4-.2-.1h-.5v1.5M263.9 193.1l.5 .7"/>
<path d="M265 193.3l.7-.2-.1-.2-.4-.1-.2 .2 .1 .7h.5M266.2 192.8l.4 1 .3-1M267.5 193.6v.2M267.5 192.9v.1M269.1 193.8l.5-1.5 .5 1.5M269.3 193.4h.7"/>
</g>
<g fill="none" stroke="#480000" stroke-width=".4">
<path d="M178.7 188.2h1.1M179.3 188.2l-.3 2M180.4 188.9l-.1 1.3M180.5 188.2v.2M181.1 188.9h.7M181.5 188.2l-.3 1.7 .1 .2 .4 .1M182.6 188.2l-.2 1.7 .2 .3M183.4 189.5l1-.1-.1-.4h-.7l-.3 .9 .3 .3 .6-.1M185.1 190v.2M185.3 189l-.1 .2M187.3 190.2l.9-2 .4 2M187.6 189.6h.9"/>
<path d="M190.1 189a.49 .49 0 0 0-.8 .3l.1 .1 .6 .2 .1 .3-.3 .3-.6-.1M191.7 189a.49 .49 0 0 0-.8 .3l.1 .1 .7 .2v.3l-.3 .3-.6-.1M192.5 189.5l1-.1v-.4h-.8l-.2 .9 .2 .3 .6-.1M194.4 189.1a.49 .49 0 0 1 .8 .1M194.4 188.9l-.1 1.3M195.2 189.2a.5 .5 0 0 1 .8-.2v1.2M195.2 189.2l-.1 1M197.1 189h.7l.2 .3-.1 .5a.66 .66 0 0 1-1 .3M197.2 188.2l-.3 2M199 188.2l-.2 1.7 .2 .3M199.8 188.9l.3 1.3M200.1 190.2l-.3 .5-.3 .2"/>
<path d="M200.7 188.9l-.6 1.3M203.1 188.2a.96 .96 0 0 1 1 .6 .96 .96 0 0 1-.3 1.1l-.5 .3h-.5zM205 188.9l-.2 1.3M205.6 188.9l-.4 .1-.3 .3M206.2 189h.8l-.1 1.2M207 189.4h-.7a.4 .4 0 0 0-.3 .4 .4 .4 0 0 0 .3 .4l.6-.1M207.8 188.9l.3 1.3 .5-.9 .2 .9 .6-1.3M210.1 188.9l-.1 1.3M210.2 188.2v.2M211.1 189.1a.49 .49 0 0 1 .8 .1l-.1 1M211.1 188.9l-.2 1.3M213.7 189a.66 .66 0 0 0-.9 .3l-.1 .5 .1 .3h.8"/>
<path d="M213.8 188.9l-.4 1.8a.57 .57 0 0 1-.7 .1M216.9 187.9a2.36 2.36 0 0 0-.4 3.1M217.5 189.2h.7M217.6 188.2l.9 .1a.51 .51 0 0 1 .1 .5 .51 .51 0 0 1-.4 .4l.3 .1a.58 .58 0 0 1-.3 .9h-.8zM219.5 189.1a.52 .52 0 0 1 .6-.2 .52 .52 0 0 1 .4 .4l-.1 .5a.55 .55 0 0 1-.5 .4 .55 .55 0 0 1-.6-.4zM221.1 188.9h.7M221.5 188.2l-.3 1.7 .1 .2 .4 .1M222.2 188.9h.8M222.6 188.2l-.2 1.7 .1 .2 .3 .1M223.6 189.1a.52 .52 0 0 1 .6-.2 .52 .52 0 0 1 .4 .4l-.1 .5a.55 .55 0 0 1-.5 .4 .55 .55 0 0 1-.6-.4zM225.4 189.1a.49 .49 0 0 1 .9 .1M225.5 188.9l-.2 1.3"/>
<path d="M226.3 189.2a.5 .5 0 0 1 .8-.2l-.1 1.2M226.3 189.2l-.1 1M228.1 187.9a2.32 2.32 0 0 1-.4 3.1"/>
</g>
<text font-size="2.7" fill="#fff" x="178" y="190.3">Title: Assembly Drawing (Bottom)</text>
<g font-size="2" fill="#fff">
<text x="141.3" y="52.2">45</text>
<text x="167.9" y="97" transform="rotate(90 167.9 97)">86</text>
<text x="178" y="168.8">A visual output board featuring an 8-LED bar graph and a 4-digit seven-segment display.</text>
<text x="178" y="171.8">The LEDs and display segments can be driven either directly via GPIO (current sinking)</text>
<text x="178" y="174.8">or through an SPI shift register interface. A jumper shunt selects the control mode,</text>
<text x="178" y="177.8">allowing the module to demonstrate both parallel GPIO control and serial output expansion.</text>
<text x="178" y="180.8">Eli Bell</text>
<text x="178" y="183.8">Sheet: Assembly</text>
<text x="178" y="186.5">File: CSC202_LED_MODULE.kicad_pcb</text>
<text x="178" y="193.9">Size: A4</text>
<text x="178" y="196.7">KiCad E.D.A. 9.0.1+1 + KiBot v1.8.4</text>
<text x="200" y="193.9">Date: 2026-01-15</text>
<text x="263" y="196.7">Id: 1/1</text>
<text x="263" y="193.9">Rev: A</text>
</g>
<g font-size="1.7" fill="#fff">
<text x="35" y="11.6">1</text>
<text x="85" y="11.6">2</text>
<text x="135" y="11.6">3</text>
<text x="185" y="11.6">4</text>
<text x="235" y="11.6">5</text>
<text x="285" y="11.6">6</text>
<text x="10.5" y="35.6">A</text>
<text x="285.5" y="35.6">A</text>
<text x="10.5" y="85.6">B</text>
<text x="285.5" y="85.6">B</text>
<text x="10.5" y="135.7">C</text>
<text x="285.5" y="135.7">C</text>
<text x="10.5" y="185.6">D</text>
<text x="285.5" y="185.6">D</text>
<text x="35" y="199.7">1</text>
<text x="85" y="199.7">2</text>
<text x="135" y="199.7">3</text>
<text x="185" y="199.7">4</text>
<text x="235" y="199.7">5</text>
<text x="285" y="199.7">6</text>
</g>
<g font-size="1.3" fill="#fff">
<text x="155.9" y="58.6" transform="rotate(90 155.9 58.6)">J2</text>
<text x="128.1" y="62.4" transform="rotate(90 128.1 62.4)">J5</text>
<text x="154.1" y="64">PWR-IN</text>
<text x="126.6" y="71.2">EN-IF</text>
<text x="128.1" y="131.3" transform="rotate(90 128.1 131.3)">J4</text>
<text x="155.9" y="127.5" transform="rotate(90 155.9 127.5)">J3</text>
<text x="126.2" y="140">SPI-IF</text>
<text x="154" y="140.1">LED-IF</text>
<text x="152.8" y="157.2">DIMENSIONS ARE IN MILLIMETERS</text>
<text x="162.5" y="158.8">TOLERANCE ±0.1 mm</text>
</g>
</svg>
